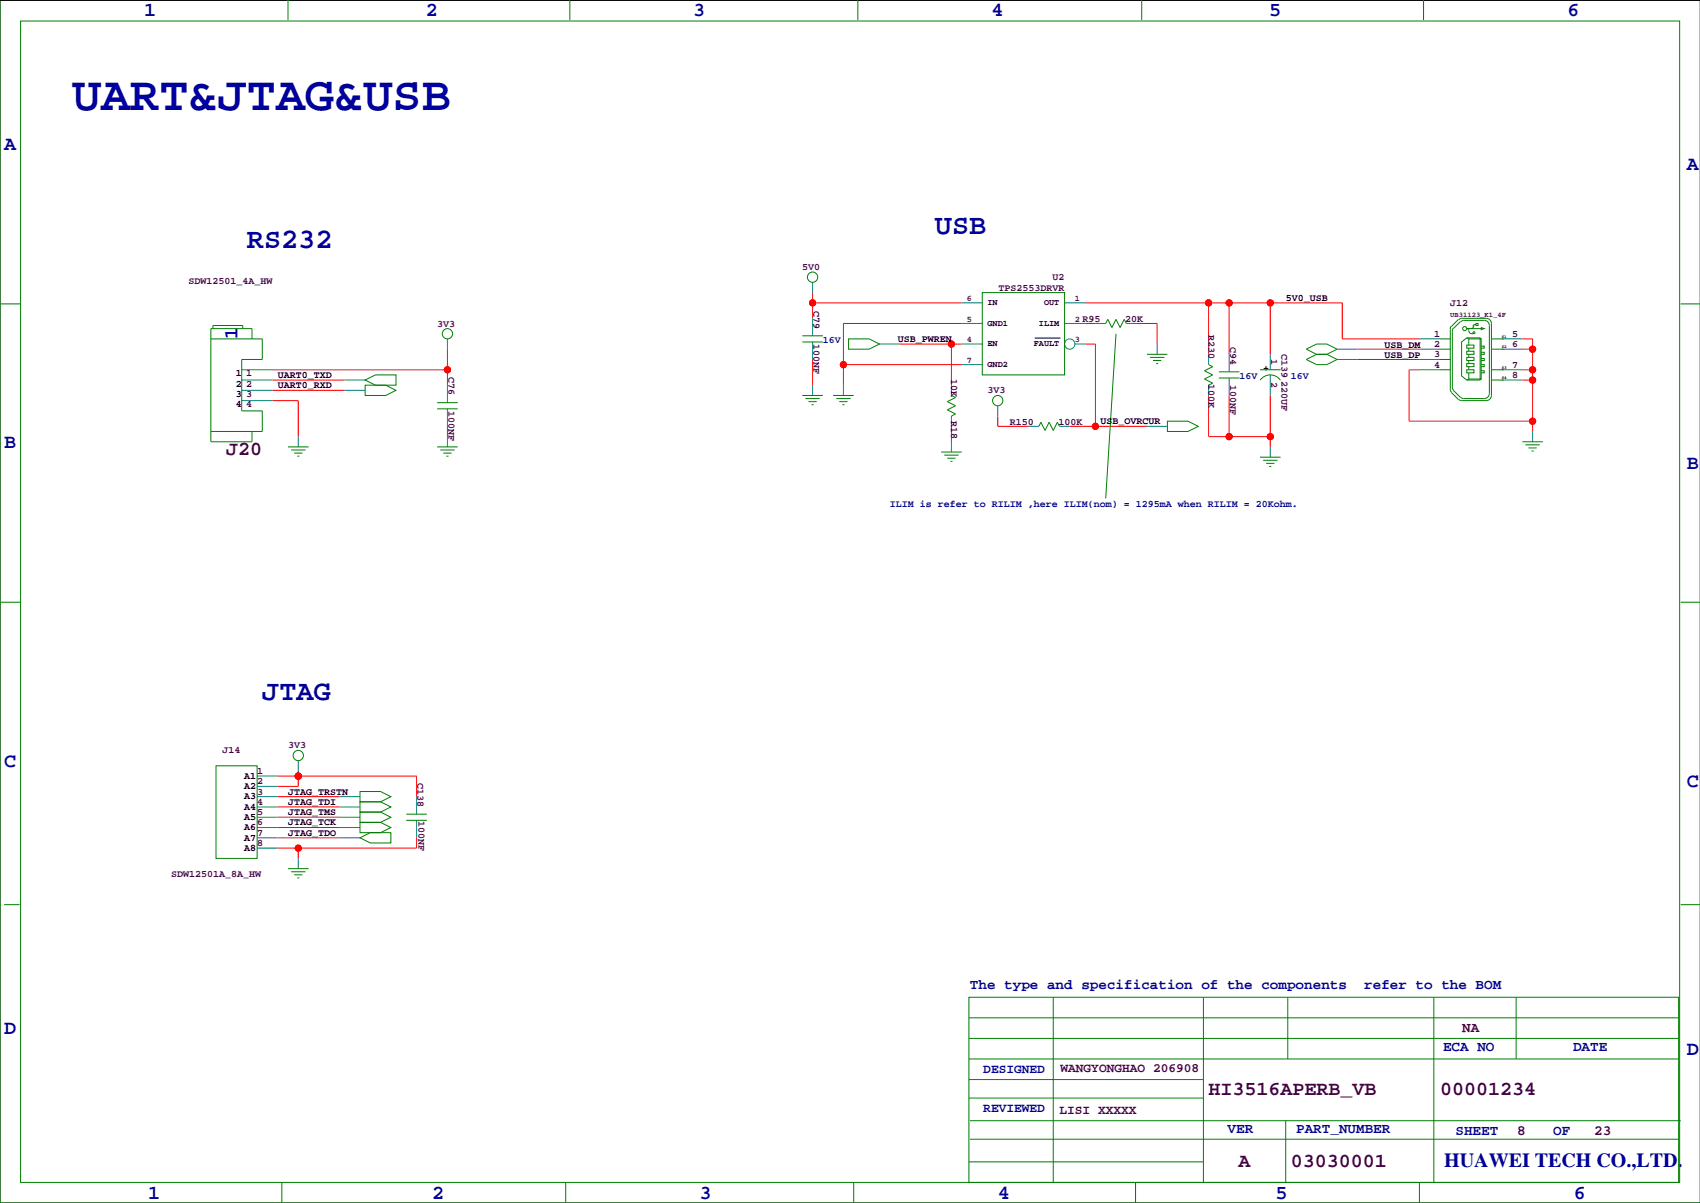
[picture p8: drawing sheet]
<svg xmlns="http://www.w3.org/2000/svg" width="420mm" height="297mm" viewBox="0 0 420 297" stroke-linecap="round" stroke-linejoin="round" font-family="sans-serif">
<path d="M419.9 .1h-419.9v296.9h419.9M255.5 83.5h6.4" fill="none" stroke="#000" stroke-width=".25"/>
<g fill="none" stroke="#f00" stroke-width=".25">
<path d="M200.7 72.2v6.4M200.7 74.8h36.8M237.5 79.9h-29.2v15.2M268 74.8h63.5v8.9h19M268 79.9h2.5M280.7 79.9h5.1v5M298.4 74.8v12.7M303.5 74.8v12.7M313.7 74.8v12.7M67.3 93.8h17.8M67.3 91.3h43.2M67.3 98.9h6.4v8.9"/>
<path d="M67.3 96.4h17.8M110.5 86.2v8.9M200.7 88.8v6.3M208.3 90h29.2M222.2 84.9h15.3M234.9 84.9v10.2M268 84.9h2.5v20.4M298.4 97.6v10.2h15.3M303.5 97.6v10.2M313.7 97.6v12.7M335.3 86.2h15.2M335.3 88.8h15.2"/>
<path d="M350.5 91.3h-2.5v12.7h30.5M375.9 86.2h2.6M375.9 83.7h2.6v22.8M375.9 93.8h2.6M375.9 91.3h2.6M110.5 105.3v2.5M234.9 105.3v3.8M246.4 102.7v2.6h7.6M264.2 105.3h19M68.6 199.2h15.2M68.6 196.7h15.2M68.6 191.6h34.3v5.1"/>
<path d="M73.7 191.6h.1M73.7 190.4v3.8h-5.1M68.6 206.9h15.2M68.6 204.3h15.2M68.6 201.8h15.2M73.7 209.4v2.5M102.9 206.9v2.5h-34.3"/>
<circle cx="200.7" cy="74.8" r=".76"/>
<circle cx="298.5" cy="74.8" r=".76"/>
<circle cx="303.5" cy="74.8" r=".76"/>
<circle cx="313.7" cy="74.8" r=".76"/>
<circle cx="110.5" cy="91.3" r=".76"/>
<circle cx="208.3" cy="90" r=".76"/>
<circle cx="235" cy="84.9" r=".76"/>
<circle cx="378.5" cy="91.3" r=".76"/>
<circle cx="378.5" cy="86.2" r=".76"/>
<circle cx="378.5" cy="93.8" r=".76"/>
<circle cx="270.5" cy="105.3" r=".76"/>
<circle cx="303.5" cy="107.8" r=".76"/>
<circle cx="313.7" cy="107.8" r=".76"/>
<circle cx="378.5" cy="104" r=".76"/>
<circle cx="73.7" cy="191.6" r=".76"/>
<circle cx="73.7" cy="209.4" r=".76"/>
</g>
<g fill="#f00" stroke="#f00" stroke-width=".25">
<circle cx="378.5" cy="104" r=".76"/>
<circle cx="378.5" cy="91.3" r=".76"/>
<circle cx="378.5" cy="86.2" r=".76"/>
<circle cx="378.5" cy="93.8" r=".76"/>
<circle cx="270.5" cy="105.3" r=".76"/>
<circle cx="313.7" cy="107.8" r=".76"/>
<circle cx="303.5" cy="107.8" r=".76"/>
<circle cx="200.7" cy="74.8" r=".76"/>
<circle cx="208.3" cy="90" r=".76"/>
<circle cx="235" cy="84.9" r=".76"/>
<circle cx="73.7" cy="209.4" r=".76"/>
<circle cx="73.7" cy="191.6" r=".76"/>
<circle cx="110.5" cy="91.3" r=".76"/>
<circle cx="298.5" cy="74.8" r=".76"/>
<circle cx="313.7" cy="74.8" r=".76"/>
<circle cx="303.5" cy="74.8" r=".76"/>
</g>
<g fill="none" stroke="#008080" stroke-width=".25">
<path d="M200.7 69.7v2.5M200.7 78.6v4.3M237.5 74.8h5.1M237.5 79.9h5.1M262.9 74.8h5.1M262.9 79.9h5.1M270.5 79.9h2.5M278.1 79.9h2.6M59.7 96.4h7.6M59.7 93.8h7.6M59.7 91.3h7.6M59.7 98.9h7.6"/>
<path d="M85.1 96.4h5.1M85.1 93.8h5.1M110.5 83.7v2.5M110.5 95.1v4.3M200.7 84.4v4.4M200.7 95.1v2.5M208.3 95.1v2.5M217.2 84.9h5M234.9 95.1v2.5M237.5 84.9h5.1M237.5 90h5.1M265.4 84.9h2.6"/>
<path d="M285.8 84.9v2.6M298.4 87.5v2.5M298.4 95.1v2.5M303.5 87.5v4.3M303.5 93.3v4.3M313.7 87.5v3.8M313.7 92.6v5M330.2 88.8h5.1M330.2 86.2h5.1M350.5 88.8h5.1M350.5 86.2h5.1M350.5 91.3h5.1"/>
<path d="M350.5 83.7h5.1M370.8 93.8h5.1M370.8 86.2h5.1M370.8 91.3h5.1M370.8 83.7h5.1M73.7 107.8v2.5M110.5 101v4.3M110.5 107.8v2.5M234.9 102.7v2.6M234.9 109.1v2.5M246.4 100.2v2.5M254 105.3h2.5"/>
<path d="M261.6 105.3h2.6M283.2 105.3h5.1M313.7 110.3v2.6M378.5 106.5v2.6M63.5 199.2h5.1M63.5 196.7h5.1M63.5 191.6h5.1M63.5 194.2h5.1M73.7 187.8v2.6M83.8 199.2h5.1M83.8 196.7h5.1M102.9 196.7v4.3"/>
<path d="M63.5 201.8h5.1M63.5 204.3h5.1M63.5 206.9h5.1M63.5 209.4h5.1M73.7 211.9v2.6M83.8 201.8h5.1M83.8 204.3h5.1M83.8 206.9h5.1M102.9 202.6v4.3"/>
<circle cx="264.2" cy="84.9" r="1.27"/>
</g>
<g fill="none" stroke="#008000" stroke-width=".25">
<path d="M0 -.1v297.1h419.9M71.1 0v4.9M140.7 0v4.9M211.8 0v4.9M281.9 0v4.9M351.5 0v4.9M5.1 5.2h409.7v286.8h-409.7zM0 75h5.1M242.6 72.2h20.3v20.4h-20.3zM273 79.9l.6-1 1 2 1-2 1 2 1-2 .5 1M360.2 78.9l-1.8 1.7M360.3 78.9l.6-.3h6.1a1.27 1.27 0 0 1 1.3 1.3v17.7a1.27 1.27 0 0 1-1.3 1.3h-6.1l-.7-.3"/>
<path d="M360.7 79.4l-1.8 1.7M360.8 79.4l.6-.3h5.1a1.27 1.27 0 0 1 1.3 1.3v16.7a1.27 1.27 0 0 1-1.3 1.3h-5.1l-.7-.3M364.5 79.9h.5v.5h-.5zM415 75h4.9M52.1 83.7h12.7v5.1h-5.1v12.7h5.1v5h-12.7M52.6 81.1v-.7h7.3v.7M62.2 83.7v-2.6h-10.1v28h10.1v-2.6M90.2 95.1h5l2.6 1.3-2.6 1.2h-5zM90.2 93.8l2.5-1.2h5.1v2.5h-5.1zM107.9 99.4h5.1M198.1 97.6h5.1M198.1 82.9h5.1"/>
<path d="M198.1 84.4h5.1M198.9 98.4h3.5M199.6 99.2h2.1M200.4 99.9h.5M205.7 97.6h5.1M206.5 98.4h3.6M207.3 99.2h2M208 99.9h.5M209.5 83.7h5.1l2.6 1.2-2.6 1.3h-5.1zM234.9 97.6l1.1 .6-2.1 1 2.1 1-2.1 1 2.1 1-1.1 .5M275.6 82.4l-2.6 40.6M283.2 87.5h5.1"/>
<path d="M284 88.3h3.5M284.7 89h2.1M285.5 89.8h.5M298.4 90l1.1 .5-2.1 1.1 2.1 1-2.1 1 2.1 1-1.1 .5M301 91.8h5.1M301 93.3h5.1M311.1 91.3h5.1M311.2 93.9a3 3 0 0 1 5 0M325.1 87.5h2.6M325.1 87.5l-2.5 1.3 2.5 1.2h2.6l2.5-1.2-2.5-1.3M325.1 87.5l-2.5-1.3 2.5-1.3h2.6l2.5 1.3-2.5 1.3M355.6 88.8h2.5"/>
<path d="M355.6 83.7h2.5M355.6 91.3h2.5M355.6 86.2h2.5M358.1 81.4v14.7l.3 .7M358.3 80.6l-.1 .8M358.4 96.9l1.8 1.8M358.6 81.9v13.7l.3 .7M358.8 81.1l-.1 .8M358.9 96.4l1.8 1.8M362.2 85.2h1.8v.8h-1.8zM362.2 86.7h1.8v.8h-1.8zM362.2 88.3h1.8v.7h-1.8z"/>
<path d="M362.2 89.8h1.8v.7h-1.8zM362.2 91.3h1.8v.8h-1.8zM362.2 83.4l-1.3 1v8.4l1.3 1M362.2 81.1h3.6M362.2 93.8h3.3M362.2 83.4l.5 .3M362.2 83.4h3.3M362.3 81.2h.3v.4M362.7 85.2v-1.5h3.1v9.9h-3.1v-1.5M362.7 81.6l.4 .7h.7M362.7 93.6l-.5 .2M362.7 86v.7"/>
<path d="M362.7 87.5v.8M362.7 89v.8M362.7 90.5v.8M364 80.4a.76 .76 0 0 1-.8 .7M364.5 80.2h-.5l-.3 .4M365.5 83.4l.3 .3M365.5 83.4v10.4M365.8 88.5h.7v.5h-.7M365.8 87h.7v.5h-.7M365.8 85.5h.7v.5h-.7M365.8 90h.7v.5h-.7M365.8 91.6h.7v.5h-.7"/>
<path d="M365.8 80.9l.7 .2-.7 .3zM365.8 93.6l-.3 .2M368.3 83.7h3M368.3 91.3h3M368.3 86.2h3M368.3 93.8h3M71.1 110.3h5.1M71.9 111.1h3.5M72.6 111.9h2.1M73.4 112.6h.5M107.9 110.3h5.1M107.9 101h5.1"/>
<path d="M108.7 111.1h3.6M109.5 111.9h2M110.2 112.6h.5M232.4 111.6h5.1M233.2 112.4h3.5M233.9 113.1h2.1M234.7 113.9h.5M256.5 105.3l.5-1 1.1 2 1-2 1 2 1-2 .5 1M288.3 104h5.1l2.5 1.3-2.5 1.2h-5.1zM311.1 112.9h5.1M311.9 113.7h3.6M312.7 114.4h2"/>
<path d="M313.4 115.2h.5M375.9 109.1h5.1M376.7 109.8h3.5M377.4 110.6h2.1M378.2 111.4h.5M0 148.7h5.1M415 148.7h4.9M53.3 189.1h10.2v22.8h-10.2zM88.9 198h5.1l2.5 1.2-2.5 1.3h-5.1zM88.9 195.4h5.1l2.5 1.3-2.5 1.3h-5.1zM62.7 201.8h.1M71.1 214.5h5.1"/>
<path d="M71.9 215.3h3.5M72.6 216h2.1M73.4 216.8h.5M88.9 200.5h5.1l2.5 1.3-2.5 1.3h-5.1zM88.9 203.1h5.1l2.5 1.2-2.5 1.3h-5.1zM88.9 206.9l2.5-1.3h5.1v2.5h-5.1zM100.3 201h5.1M100.3 202.6h5.1M1 223.4h3.8M415 223.4h4.9M239.3 246.2h175.2v45.8h-175.2zM239.3 251.3h175.2"/>
<path d="M239.3 256.4h175.2M260.1 246.2v45.8M297.2 246.2v45.8M318 246.2v15.3M354.1 246.2v45.8M374.4 246.2v15.3M239.3 266.6h57.9M239.3 261.5h175.2M239.3 271.1h57.9M239.5 276.7h175.5M317.5 276.7v15.3M69.6 292v5"/>
<path d="M139.7 292v5M210.8 292v5M239.3 286.9h57.9M239.5 281.3h175M280.4 292v5M350.5 292v5M383.5 287.4h.1"/>
<circle cx="200.7" cy="68.4" r="1.27"/>
<circle cx="110.5" cy="82.4" r="1.27"/>
<circle cx="246.4" cy="98.9" r="1.27"/>
<circle cx="361.7" cy="81.1" r=".51"/>
<circle cx="364" cy="82.2" r=".25"/>
<circle cx="73.7" cy="186.5" r="1.27"/>
</g>
<text font-size="12" fill="#0000a0" x="17.8" y="27.1">UART&amp;JTAG&amp;USB</text>
<g font-size="7.1" fill="#0000a0">
<text x="230.9" y="57.9">USB</text>
<text x="61" y="61.2">RS232</text>
<text x="64.8" y="172.9">JTAG</text>
</g>
<g font-size="4.9" fill="#0000a0">
<text x="35.6" y="3.9">1</text>
<text x="105.2" y="3.9">2</text>
<text x="171.2" y="3.9">3</text>
<text x="244.9" y="3.9">4</text>
<text x="313.4" y="3.9">5</text>
<text x="387.1" y="3.9">6</text>
<text x="1" y="36.9">A</text>
<text x="416.6" y="42">A</text>
<text x="58.7" y="83.7" transform="rotate(-90 58.7 83.7)">1</text>
<text x="1" y="110.6">B</text>
<text x="416.6" y="115.7">B</text>
<text x="1" y="189.3">C</text>
<text x="416.6" y="194.4">C</text>
<text x="1" y="255.4">D</text>
<text x="416.6" y="260.5">D</text>
<text x="356.6" y="288">HUAWEI TECH CO.,LTD.</text>
<text x="36.6" y="296">1</text>
<text x="106.7" y="296">2</text>
<text x="172.7" y="296">3</text>
<text x="246.4" y="296">4</text>
<text x="315" y="296">5</text>
<text x="388.6" y="296">6</text>
</g>
<g font-size="4.9" fill="#400040">
<text x="55.9" y="112.3">J20</text>
<text x="298.5" y="270.5">HI3516APERB_VB</text>
<text x="355.6" y="270.5">00001234</text>
<text x="305.9" y="288.3">A</text>
<text x="318.8" y="288.3">03030001</text>
</g>
<g font-size="3.5" fill="#0000a0">
<text x="239.5" y="244.2">The type and specification of the components</text>
<text x="336.9" y="244.2">refer to the BOM</text>
<text x="356.4" y="259.4">ECA NO</text>
<text x="388.5" y="259.4">DATE</text>
<text x="303.1" y="279.7">VER</text>
<text x="320.1" y="279.7">PART_NUMBER</text>
<text x="359.4" y="280.3">SHEET</text>
<text x="383.5" y="280.3">OF</text>
</g>
<g font-size="3.5" fill="#400040">
<text x="361.1" y="254.9">NA</text>
<text x="374.6" y="280.3">8</text>
<text x="393.7" y="280.3">23</text>
</g>
<g font-size="3.2" fill="#0000a0">
<text x="242.8" y="264.9">DESIGNED</text>
<text x="242.8" y="274.5">REVIEWED</text>
</g>
<g font-size="3.2" fill="#400040">
<text x="261.9" y="264.7">WANGYONGHAO 206908</text>
<text x="261.6" y="275.1">LISI XXXXX</text>
</g>
<g font-size="2.5" fill="#400040">
<text x="46.6" y="70.1">SDW12501_4A_HW</text>
<text x="198.1" y="66.7">5V0</text>
<text x="246.6" y="71.7">TPS2553DRVR</text>
<text x="259.9" y="69.2">U2</text>
<text x="200.9" y="76.7" transform="rotate(90 200.9 76.7)">C79</text>
<text x="358.1" y="75.6">J12</text>
<text x="107.9" y="80.6">3V3</text>
<text x="267.3" y="79.6">R95</text>
<text x="277.9" y="79.6">20K</text>
<text x="298.4" y="82.8" transform="rotate(90 298.4 82.8)">R230</text>
<text x="354.1" y="83.2">1</text>
<text x="373.4" y="83.2">5</text>
<text x="200.9" y="84.9" transform="rotate(90 200.9 84.9)">100NF</text>
<text x="303.8" y="85.6" transform="rotate(90 303.8 85.6)">C94</text>
<text x="313.9" y="88.5" transform="rotate(90 313.9 88.5)">1</text>
<text x="316.5" y="87.5" transform="rotate(90 316.5 87.5)">C139</text>
<text x="354.1" y="88.3">3</text>
<text x="354.1" y="85.7">2</text>
<text x="373.4" y="85.7">6</text>
<text x="60.7" y="92.9">1</text>
<text x="60.7" y="95.5">2</text>
<text x="110.7" y="93.2" transform="rotate(90 110.7 93.2)">C76</text>
<text x="234.9" y="93.5" transform="rotate(90 234.9 93.5)">10K</text>
<text x="298.4" y="94.9" transform="rotate(90 298.4 94.9)">100K</text>
<text x="303.8" y="95.1" transform="rotate(90 303.8 95.1)">100NF</text>
<text x="313.9" y="94.3" transform="rotate(90 313.9 94.3)">2</text>
<text x="316.5" y="94.1" transform="rotate(90 316.5 94.1)">220UF</text>
<text x="354.1" y="90.8">4</text>
<text x="373.4" y="90.8">7</text>
<text x="373.4" y="93.3">8</text>
<text x="60.7" y="98">3</text>
<text x="60.7" y="100.5">4</text>
<text x="110.7" y="101.5" transform="rotate(90 110.7 101.5)">100NF</text>
<text x="243.8" y="97.1">3V3</text>
<text x="234.9" y="104" transform="rotate(90 234.9 104)">R18</text>
<text x="249.3" y="105">R150</text>
<text x="261.4" y="105">100K</text>
<text x="71.1" y="184.8">3V3</text>
<text x="54.9" y="186">J14</text>
<text x="63.5" y="191.1">1</text>
<text x="63.5" y="193.7">2</text>
<text x="63.5" y="196.2">3</text>
<text x="103.1" y="193.3" transform="rotate(90 103.1 193.3)">C138</text>
<text x="63.5" y="198.7">4</text>
<text x="63.5" y="201.3">5</text>
<text x="63.5" y="203.8">6</text>
<text x="103.4" y="202.8" transform="rotate(90 103.4 202.8)">100NF</text>
<text x="63.5" y="206.4">7</text>
<text x="63.5" y="208.9">8</text>
<text x="42.2" y="216.5">SDW12501A_8A_HW</text>
</g>
<g font-size="2.5">
<text x="317.5" y="74.3">5V0_USB</text>
<text x="221.7" y="84.4">USB_PWREN</text>
<text x="341.9" y="88.5">USB_DP</text>
<text x="341.9" y="86">USB_DM</text>
<text x="58.2" y="92.9">1</text>
<text x="58.2" y="95.5">2</text>
<text x="68.6" y="95.9">UART0_RXD</text>
<text x="68.6" y="93.3">UART0_TXD</text>
<text x="311.9" y="91.6">+</text>
<text x="58.2" y="98">3</text>
<text x="58.2" y="100.5">4</text>
<text x="271.8" y="104.8">USB_OVRCUR</text>
<text x="60.3" y="192.3">A1</text>
<text x="60.3" y="194.9">A2</text>
<text x="60.3" y="197.4">A3</text>
<text x="71.1" y="196.2">JTAG_TRSTN</text>
<text x="60.3" y="199.9">A4</text>
<text x="60.3" y="202.5">A5</text>
<text x="71.1" y="198.7">JTAG_TDI</text>
<text x="71.1" y="201.3">JTAG_TMS</text>
<text x="71.1" y="203.8">JTAG_TCK</text>
<text x="60.3" y="205">A6</text>
<text x="60.3" y="207.6">A7</text>
<text x="71.1" y="206.4">JTAG_TDO</text>
<text x="60.3" y="210.1">A8</text>
</g>
<g font-size="2.5" fill="#0000a0">
<text x="203.2" y="84.7">16V</text>
<text x="306.1" y="93.6">16V</text>
<text x="318.8" y="93.6">16V</text>
<text x="219.7" y="125.1">ILIM is refer to RILIM ,here ILIM(nom) = 1295mA when RILIM = 20Kohm.</text>
</g>
<g font-size="2.1" fill="#400040">
<text x="238.8" y="74.4">6</text>
<text x="265.4" y="74.4">1</text>
<text x="238.8" y="79.4">5</text>
<text x="265.4" y="79.4">2</text>
<text x="238.8" y="84.5">4</text>
<text x="238.8" y="89.6">7</text>
<text x="265.4" y="84.5">3</text>
</g>
<g font-size="2.1">
<text x="243.8" y="75.4">IN</text>
<text x="257.8" y="75.4">OUT</text>
<text x="243.8" y="80.5">GND1</text>
<text x="256.5" y="80.5">ILIM</text>
<text x="243.8" y="85.5">EN</text>
<text x="255.3" y="85.5">FAULT</text>
<text x="243.8" y="90.6">GND2</text>
</g>
<text font-size="1.8" fill="#400040" x="358.1" y="78.2">UB31123_K1_4F</text>
<g font-size="1.1">
<text x="370.8" y="83.5">S1</text>
<text x="370.8" y="86">S2</text>
<text x="370.8" y="91.1">S3</text>
<text x="370.8" y="93.6">S4</text>
</g>
</svg>
